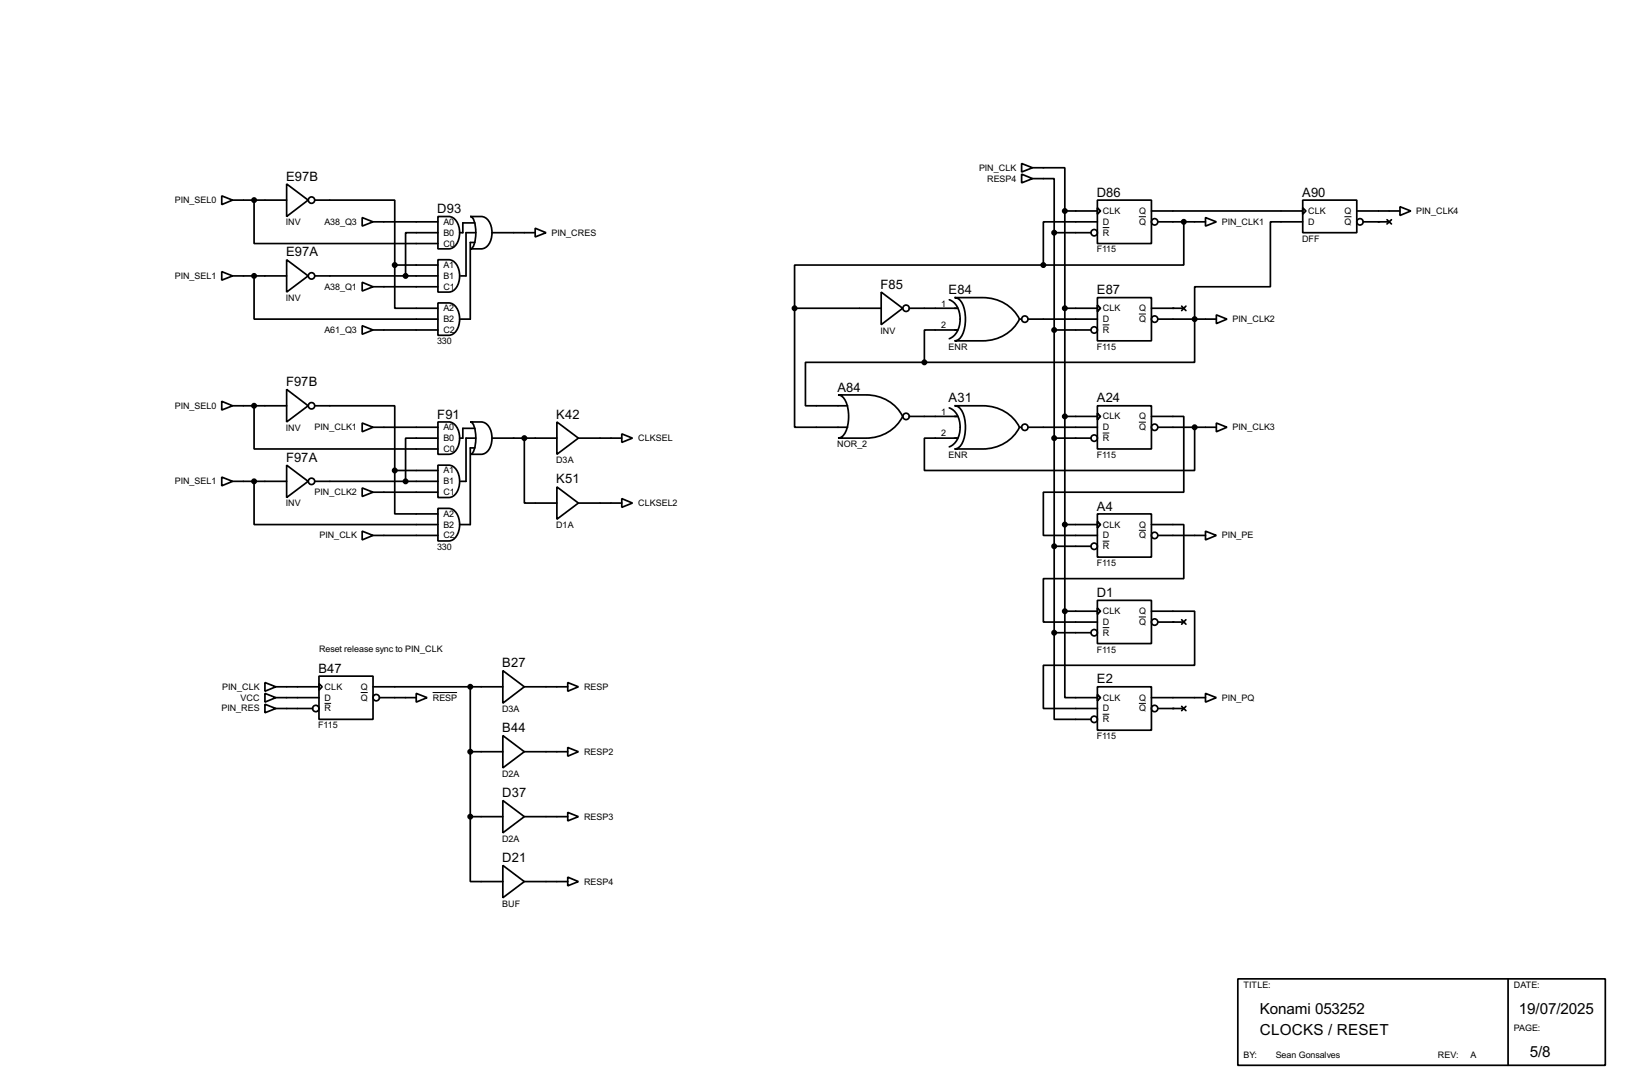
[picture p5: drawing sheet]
<svg xmlns="http://www.w3.org/2000/svg" width="383mm" height="256mm" viewBox="0 0 383 256" stroke-linecap="round" stroke-linejoin="round" font-family="sans-serif">
<g fill="none" stroke="#000" stroke-width=".4">
<path d="M240.1 38.4l2.5 1-2.5 1zM242.6 39.4h7.6v10.2M52.1 46l2.6 1-2.6 1.1zM54.7 47h12.7M59.7 47v10.2h43.2M67.4 43.2l5 3.8-5 3.9zM74 47h18.8v15.3M85.1 51.1l2.6 1-2.6 1zM87.7 52.1h15.2M102.9 50.9h2.6a3.3 3.3 0 0 1 2.5 3.8 3.3 3.3 0 0 1-2.5 3.8h-2.6zM102.9 54.7h-7.6v10.1M110.5 50.9h2.6a3.3 3.3 0 0 1 2.5 3.8 3.3 3.3 0 0 1-2.5 3.8h-2.6a1.55 1.55 0 0 0 1-1.5 8.8 8.8 0 0 0-.4-5.8z"/>
<path d="M111.6 57h-1.1v18h-2.5M111.6 52.4h-2.8v2.3h-.8M111.8 54.7h-2.3v10.1h-1.2M115.6 54.7h10.2M125.8 53.6l2.5 1.1-2.5 1zM240.1 40.9l2.5 1.1-2.5 1zM242.6 42h5.1v12.7M247.7 54.7h8.6M247.7 54.7v93.9M250.2 49.6h7.7M250.2 49.6v94M257.9 47h12.7v10.2h-12.7z"/>
<path d="M257.9 48.8l.7 .8-.7 .7zM257.9 52.1h-12.7v10.2M270.6 49.6h35.5M272.1 52.1h11.2M278.2 52.1v10.2h-33M283.3 51.1l2.5 1-2.5 1zM306.1 47h12.7v7.7h-12.7zM306.1 48.8l.8 .8-.8 .7zM306.1 52.1h-7.6v15.3h-17.8v17.7h-63.5M318.8 49.6h10.2M320.3 52.1h6.1M325.9 51.6l1.1 1"/>
<path d="M327 51.6l-1.1 1M329 48.6l2.5 1-2.5 1zM52.1 63.8l2.6 1-2.6 1zM54.7 64.8h12.7M59.7 64.8v10.2h43.2M67.4 61l5 3.8-5 3.8zM74 64.8h28.9M85.1 76.5l2.6 1-2.6 1zM85.1 66.3l2.6 1.1-2.6 1zM87.7 77.5h15.2M87.7 67.4h15.2M92.8 62.3v10.1h10.1"/>
<path d="M92.8 62.3h10.1M102.9 61h2.6a3.3 3.3 0 0 1 2.5 3.8 3.3 3.3 0 0 1-2.5 3.8h-2.6zM102.9 71.2h2.6a3.3 3.3 0 0 1 2.5 3.8 3.3 3.3 0 0 1-2.5 3.8h-2.6zM186.7 72.4v28h12.5M186.7 72.4h20.4M207.1 68.6l5 3.8-5 3.9zM213.7 72.4h11.4M223.1 70.4a5.1 5.1 0 0 1 2.3 6.2 4 4 0 0 1-2.3 3M224.3 69.9h6.6a9.5 9.5 0 0 1 8.7 5.1 9.5 9.5 0 0 1-8.7 5.1h-6.6a3.2 3.2 0 0 0 2.4-3.2 7.7 7.7 0 0 0-1.3-6.6zM225.1 77.5h-7.9v7.6M239.6 75h.5M241.6 75h16.3"/>
<path d="M245.2 62.3h-58.5v10.1M247.7 77.5h8.6M250.2 72.4h7.7M257.9 69.9h12.7v10.2h-12.7zM257.9 71.7l.7 .7-.7 .8zM270.6 72.4h7.6M272.1 75h13.7M277.7 71.9l1 1.1M278.7 71.9l-1 1.1M285.8 74l2.5 1-2.5 1zM52.1 94.3l2.6 1-2.6 1zM54.7 95.3h12.7"/>
<path d="M59.7 95.3v10.2h43.2M67.4 91.5l5 3.8-5 3.8zM74 95.3h18.8v15.2M85.1 99.4l2.6 1-2.6 1zM102.9 99.1h2.6a3.3 3.3 0 0 1 2.5 3.8 3.3 3.3 0 0 1-2.5 3.8h-2.6zM110.5 99.1h2.6a3.3 3.3 0 0 1 2.5 3.8 3.3 3.3 0 0 1-2.5 3.8h-2.6a1.55 1.55 0 0 0 1-1.4 8.8 8.8 0 0 0-.4-5.8zM130.9 99.1l5 3.8-5 3.8zM196.9 92.8h6.6a9.4 9.4 0 0 1 8.6 5 9.5 9.5 0 0 1-8.6 5.1h-6.6a3.2 3.2 0 0 0 2.3-3.1 7.8 7.8 0 0 0-1.3-6.6zM213.7 97.8h11.4M217.2 85.1h-27.9v10.2h9.9M223.1 95.8a5.1 5.1 0 0 1 2.3 6.2 4 4 0 0 1-2.3 3M224.3 95.3h6.6a9.5 9.5 0 0 1 8.7 5.1 9.5 9.5 0 0 1-8.7 5.1h-6.6a3.2 3.2 0 0 0 2.4-3.2 7.7 7.7 0 0 0-1.3-6.6z"/>
<path d="M250.2 97.8h7.7M257.9 95.3h12.7v10.2h-12.7zM257.9 97.1l.7 .7-.7 .8zM270.6 97.8h7.6v17.8h-33v10.2h12.7M285.8 99.4l2.5 1-2.5 1zM52.1 112.1l2.6 1-2.6 1zM54.7 113.1h12.7M59.7 113.1v10.1h43.2M67.4 109.3l5 3.8-5 3.8zM74 113.1h28.9M85.1 114.6l2.6 1-2.6 1zM87.7 100.4h15.2"/>
<path d="M87.7 115.6h15.2M92.8 110.5v10.2h10.1M92.8 110.5h10.1M102.9 109.3h2.6a3.3 3.3 0 0 1 2.5 3.8 3.3 3.3 0 0 1-2.5 3.8h-2.6zM102.9 119.4h2.6a3.4 3.4 0 0 1 2.5 3.8 3.4 3.4 0 0 1-2.5 3.9h-2.6zM102.9 102.9h-7.6v10.2M111.6 100.6h-2.8v2.3h-.8M111.6 105.2h-1.1v18h-2.5M111.8 102.9h-2.3v10.2h-1.2M115.6 102.9h15.3M123.2 102.9v15.3h7.7M130.9 114.4l5 3.8-5 3.8z"/>
<path d="M135.9 102.9h10.2M135.9 118.2h10.2M146.1 101.9l2.5 1-2.5 1zM146.1 117.1l2.5 1.1-2.5 1zM239.6 100.4h.5M241.6 100.4h16.3M247.7 102.9h8.6M272.1 100.4h13.7M280.7 100.4v10.1h-63.5v-7.6h7.9M85.1 124.8l2.6 1-2.6 1zM87.7 125.8h15.2M247.7 128.3h8.6"/>
<path d="M250.2 123.2h7.7M257.9 120.7h12.7v10.2h-12.7zM257.9 122.5l.7 .7-.7 .8zM270.6 123.2h7.6v12.7h-33v10.2h12.7M272.1 125.8h11.2M283.3 124.8l2.5 1-2.5 1zM75 158.8h12.7v10.2h-12.7zM118.2 157.5l5 3.8-5 3.9zM247.7 148.6v20.4h8.6M247.7 148.6h8.6M250.2 143.6v20.3h7.7M250.2 143.6h7.7"/>
<path d="M257.9 141h12.7v10.2h-12.7zM257.9 142.8l.7 .8-.7 .7zM270.6 143.6h10.1v12.7h-35.5v10.1h12.7M272.1 146.1h6.1M277.7 145.6l1 1M278.7 145.6l-1 1M62.3 165.4l2.5 1-2.5 1zM62.3 162.9l2.5 1-2.5 1zM62.3 160.3l2.5 1-2.5 1.1zM64.8 163.9h10.2M64.8 166.4h8.7M64.8 161.3h10.2"/>
<path d="M75 160.6l.7 .7-.7 .8zM87.7 161.3h30.5M89.2 163.9h8.6M97.8 162.9l2.6 1-2.6 1zM110.5 176.6h7.7M110.5 161.3v30.5M118.2 172.8l5 3.8-5 3.8zM123.2 161.3h10.2M123.2 176.6h10.2M133.4 160.3l2.5 1-2.5 1.1zM133.4 175.6l2.5 1-2.5 1zM257.9 161.3h12.7v10.2h-12.7z"/>
<path d="M257.9 163.1l.7 .8-.7 .7zM270.6 163.9h12.7M272.1 166.4h6.1M277.7 165.9l1 1M278.7 165.9l-1 1M283.3 162.9l2.5 1-2.5 1zM110.5 191.8v15.3h7.7M110.5 191.8h7.7M118.2 188l5 3.8-5 3.8zM123.2 191.8h10.2M133.4 190.8l2.5 1-2.5 1zM118.2 203.3l5 3.8-5 3.8z"/>
<path d="M123.2 207.1h10.2M133.4 206l2.5 1.1-2.5 1zM290.9 229.9h86.3v20.3h-86.3zM354.4 229.9v20.3"/>
<circle cx="73.2" cy="47" r=".75"/>
<circle cx="257.1" cy="54.7" r=".75"/>
<circle cx="271.3" cy="52.1" r=".75"/>
<circle cx="319.5" cy="52.1" r=".75"/>
<circle cx="73.2" cy="64.8" r=".75"/>
<circle cx="212.9" cy="72.4" r=".75"/>
<circle cx="240.8" cy="75" r=".75"/>
<circle cx="257.1" cy="77.5" r=".75"/>
<circle cx="271.3" cy="75" r=".75"/>
<circle cx="73.2" cy="95.3" r=".75"/>
<circle cx="212.9" cy="97.8" r=".75"/>
<circle cx="73.2" cy="113.1" r=".75"/>
<circle cx="240.8" cy="100.4" r=".75"/>
<circle cx="257.1" cy="102.9" r=".75"/>
<circle cx="271.3" cy="100.4" r=".75"/>
<circle cx="257.1" cy="128.3" r=".75"/>
<circle cx="271.3" cy="125.8" r=".75"/>
<circle cx="257.1" cy="148.6" r=".75"/>
<circle cx="271.3" cy="146.1" r=".75"/>
<circle cx="74.2" cy="166.4" r=".75"/>
<circle cx="88.4" cy="163.9" r=".75"/>
<circle cx="257.1" cy="169" r=".75"/>
<circle cx="271.3" cy="166.4" r=".75"/>
</g>
<g fill="#000">
<circle cx="323.9" cy="52.1" r=".2"/>
<circle cx="275.6" cy="72.4" r=".2"/>
<circle cx="275.6" cy="146.1" r=".2"/>
<circle cx="275.6" cy="166.4" r=".2"/>
</g>
<g fill="none" stroke="#000" stroke-width=".23">
<path d="M259.1 53.5h1.6M267.6 50.9h1.7M315.9 50.9h1.7M259.1 76.3h1.6M267.6 73.8h1.7M267.6 99.2h1.7M259.1 101.7h1.6M259.1 127.1h1.6M267.6 124.6h1.7M259.1 147.4h1.6M267.6 144.9h1.7M76.3 165.2h1.5"/>
<path d="M84.8 162.7h1.6M101.7 162.7h5.7M259.1 167.8h1.6M267.6 165.2h1.7"/>
</g>
<g fill="#000" stroke="#000" stroke-width=".4">
<circle cx="59.7" cy="47" r=".5"/>
<circle cx="247.7" cy="54.7" r=".5"/>
<circle cx="250.2" cy="49.6" r=".5"/>
<circle cx="278.1" cy="52.1" r=".5"/>
<circle cx="59.7" cy="64.8" r=".5"/>
<circle cx="92.7" cy="62.3" r=".5"/>
<circle cx="95.3" cy="64.8" r=".5"/>
<circle cx="186.7" cy="72.4" r=".5"/>
<circle cx="245.1" cy="62.3" r=".5"/>
<circle cx="247.7" cy="77.5" r=".5"/>
<circle cx="250.2" cy="72.4" r=".5"/>
<circle cx="280.7" cy="75" r=".5"/>
<circle cx="59.7" cy="95.3" r=".5"/>
<circle cx="217.2" cy="85.1" r=".5"/>
<circle cx="250.2" cy="97.8" r=".5"/>
<circle cx="59.7" cy="113.1" r=".5"/>
<circle cx="92.7" cy="110.5" r=".5"/>
<circle cx="95.3" cy="113.1" r=".5"/>
<circle cx="123.2" cy="102.9" r=".5"/>
<circle cx="247.7" cy="102.9" r=".5"/>
<circle cx="280.7" cy="100.4" r=".5"/>
<circle cx="247.7" cy="128.3" r=".5"/>
<circle cx="250.2" cy="123.2" r=".5"/>
<circle cx="247.7" cy="148.6" r=".5"/>
<circle cx="250.2" cy="143.6" r=".5"/>
<circle cx="110.5" cy="161.3" r=".5"/>
<circle cx="110.5" cy="176.6" r=".5"/>
<circle cx="110.5" cy="191.8" r=".5"/>
</g>
<g font-size="4">
<text x="296" y="238.1">Konami 053252</text>
<text x="356.9" y="238.1">19/07/2025</text>
<text x="296" y="243.1">CLOCKS / RESET</text>
<text x="359.5" y="248.2">5/8</text>
</g>
<g font-size="3.4">
<text x="67.2" y="42.4">E97B</text>
<text x="257.7" y="46.2">D86</text>
<text x="306" y="46.2">A90</text>
<text x="102.8" y="50.1">D93</text>
<text x="67.2" y="60.2">E97A</text>
<text x="206.9" y="67.8">F85</text>
<text x="222.9" y="69.1">E84</text>
<text x="257.7" y="69.1">E87</text>
<text x="67.2" y="90.7">F97B</text>
<text x="196.8" y="92">A84</text>
<text x="222.9" y="94.5">A31</text>
<text x="257.7" y="94.5">A24</text>
<text x="102.8" y="98.3">F91</text>
<text x="130.7" y="98.3">K42</text>
<text x="67.2" y="108.5">F97A</text>
<text x="130.7" y="113.6">K51</text>
<text x="257.7" y="119.9">A4</text>
<text x="257.7" y="140.2">D1</text>
<text x="74.8" y="158">B47</text>
<text x="118" y="156.7">B27</text>
<text x="257.7" y="160.5">E2</text>
<text x="118" y="172">B44</text>
<text x="118" y="187.2">D37</text>
<text x="118" y="202.5">D21</text>
</g>
<g font-size="2.4">
<text x="230" y="40.1">PIN_CLK</text>
<text x="41.1" y="47.7">PIN_SEL0</text>
<text x="231.9" y="42.7">RESP4</text>
<text x="67.2" y="52.9">INV</text>
<text x="76.2" y="52.8">A38_Q3</text>
<text x="104.2" y="52.8">A0</text>
<text x="259.1" y="52.8">D</text>
<text x="259.1" y="50.2">CLK</text>
<text x="267.6" y="50.2">Q</text>
<text x="267.6" y="52.8">Q</text>
<text x="287.1" y="52.8">PIN_CLK1</text>
<text x="307.4" y="52.8">D</text>
<text x="307.4" y="50.2">CLK</text>
<text x="315.9" y="50.2">Q</text>
<text x="315.9" y="52.8">Q</text>
<text x="332.8" y="50.2">PIN_CLK4</text>
<text x="104.2" y="55.4">B0</text>
<text x="104.2" y="57.9">C0</text>
<text x="129.6" y="55.4">PIN_CRES</text>
<text x="257.7" y="59.3">F115</text>
<text x="259.1" y="55.4">R</text>
<text x="305.9" y="56.8">DFF</text>
<text x="41.1" y="65.5">PIN_SEL1</text>
<text x="104.2" y="62.9">A1</text>
<text x="104.2" y="65.5">B1</text>
<text x="67.2" y="70.7">INV</text>
<text x="76.2" y="68.1">A38_Q1</text>
<text x="104.2" y="68.1">C1</text>
<text x="221.2" y="72">1</text>
<text x="104.2" y="73.1">A2</text>
<text x="104.2" y="75.6">B2</text>
<text x="221.2" y="77.1">2</text>
<text x="259.1" y="75.6">D</text>
<text x="259.1" y="73.1">CLK</text>
<text x="267.6" y="73.1">Q</text>
<text x="267.6" y="75.6">Q</text>
<text x="289.6" y="75.6">PIN_CLK2</text>
<text x="76.2" y="78.2">A61_Q3</text>
<text x="102.7" y="80.8">330</text>
<text x="104.2" y="78.2">C2</text>
<text x="206.9" y="78.3">INV</text>
<text x="222.9" y="82.2">ENR</text>
<text x="257.7" y="82.2">F115</text>
<text x="259.1" y="78.2">R</text>
<text x="41.1" y="96">PIN_SEL0</text>
<text x="67.2" y="101.2">INV</text>
<text x="73.9" y="101.1">PIN_CLK1</text>
<text x="104.2" y="101.1">A0</text>
<text x="221.2" y="97.4">1</text>
<text x="259.1" y="101.1">D</text>
<text x="259.1" y="98.5">CLK</text>
<text x="267.6" y="98.5">Q</text>
<text x="267.6" y="101.1">Q</text>
<text x="289.6" y="101.1">PIN_CLK3</text>
<text x="104.2" y="103.6">B0</text>
<text x="104.2" y="106.2">C0</text>
<text x="149.9" y="103.6">CLKSEL</text>
<text x="196.7" y="105">NOR_2</text>
<text x="221.2" y="102.5">2</text>
<text x="222.9" y="107.6">ENR</text>
<text x="257.7" y="107.6">F115</text>
<text x="259.1" y="103.6">R</text>
<text x="41.1" y="113.8">PIN_SEL1</text>
<text x="104.2" y="111.2">A1</text>
<text x="104.2" y="113.8">B1</text>
<text x="130.7" y="108.8">D3A</text>
<text x="67.2" y="119">INV</text>
<text x="73.9" y="116.3">PIN_CLK2</text>
<text x="104.2" y="116.3">C1</text>
<text x="149.9" y="118.9">CLKSEL2</text>
<text x="104.2" y="121.4">A2</text>
<text x="104.2" y="123.9">B2</text>
<text x="130.7" y="124.1">D1A</text>
<text x="259.1" y="123.9">CLK</text>
<text x="267.6" y="123.9">Q</text>
<text x="75.1" y="126.5">PIN_CLK</text>
<text x="102.7" y="129.2">330</text>
<text x="104.2" y="126.5">C2</text>
<text x="259.1" y="126.5">D</text>
<text x="259.1" y="129">R</text>
<text x="267.6" y="126.5">Q</text>
<text x="287.1" y="126.5">PIN_PE</text>
<text x="257.7" y="133">F115</text>
<text x="259.1" y="146.8">D</text>
<text x="259.1" y="144.3">CLK</text>
<text x="259.1" y="149.3">R</text>
<text x="267.6" y="144.3">Q</text>
<text x="267.6" y="146.8">Q</text>
<text x="75" y="153.1">Reset release sync to PIN_CLK</text>
<text x="257.7" y="153.3">F115</text>
<text x="52" y="167.1">PIN_RES</text>
<text x="52.2" y="162">PIN_CLK</text>
<text x="56.5" y="164.6">VCC</text>
<text x="76.3" y="164.6">D</text>
<text x="76.3" y="162">CLK</text>
<text x="76.3" y="167.1">R</text>
<text x="84.8" y="162">Q</text>
<text x="84.8" y="164.6">Q</text>
<text x="101.7" y="164.6">RESP</text>
<text x="118" y="167.3">D3A</text>
<text x="137.2" y="162">RESP</text>
<text x="259.1" y="167.1">D</text>
<text x="259.1" y="164.6">CLK</text>
<text x="267.6" y="164.6">Q</text>
<text x="267.6" y="167.1">Q</text>
<text x="287.1" y="164.6">PIN_PQ</text>
<text x="74.8" y="171.1">F115</text>
<text x="257.7" y="173.6">F115</text>
<text x="259.1" y="169.7">R</text>
<text x="137.2" y="177.3">RESP2</text>
<text x="118" y="182.5">D2A</text>
<text x="118" y="197.7">D2A</text>
<text x="137.2" y="192.5">RESP3</text>
<text x="137.2" y="207.8">RESP4</text>
<text x="118" y="213">BUF</text>
<text x="292.2" y="232.1">TITLE:</text>
<text x="355.7" y="232.1">DATE:</text>
<text x="355.7" y="242.2">PAGE:</text>
<text x="292.2" y="248.6">BY:</text>
<text x="299.8" y="248.6">Sean Gonsalves</text>
<text x="337.9" y="248.6">REV:</text>
<text x="345.5" y="248.6">A</text>
</g>
</svg>
